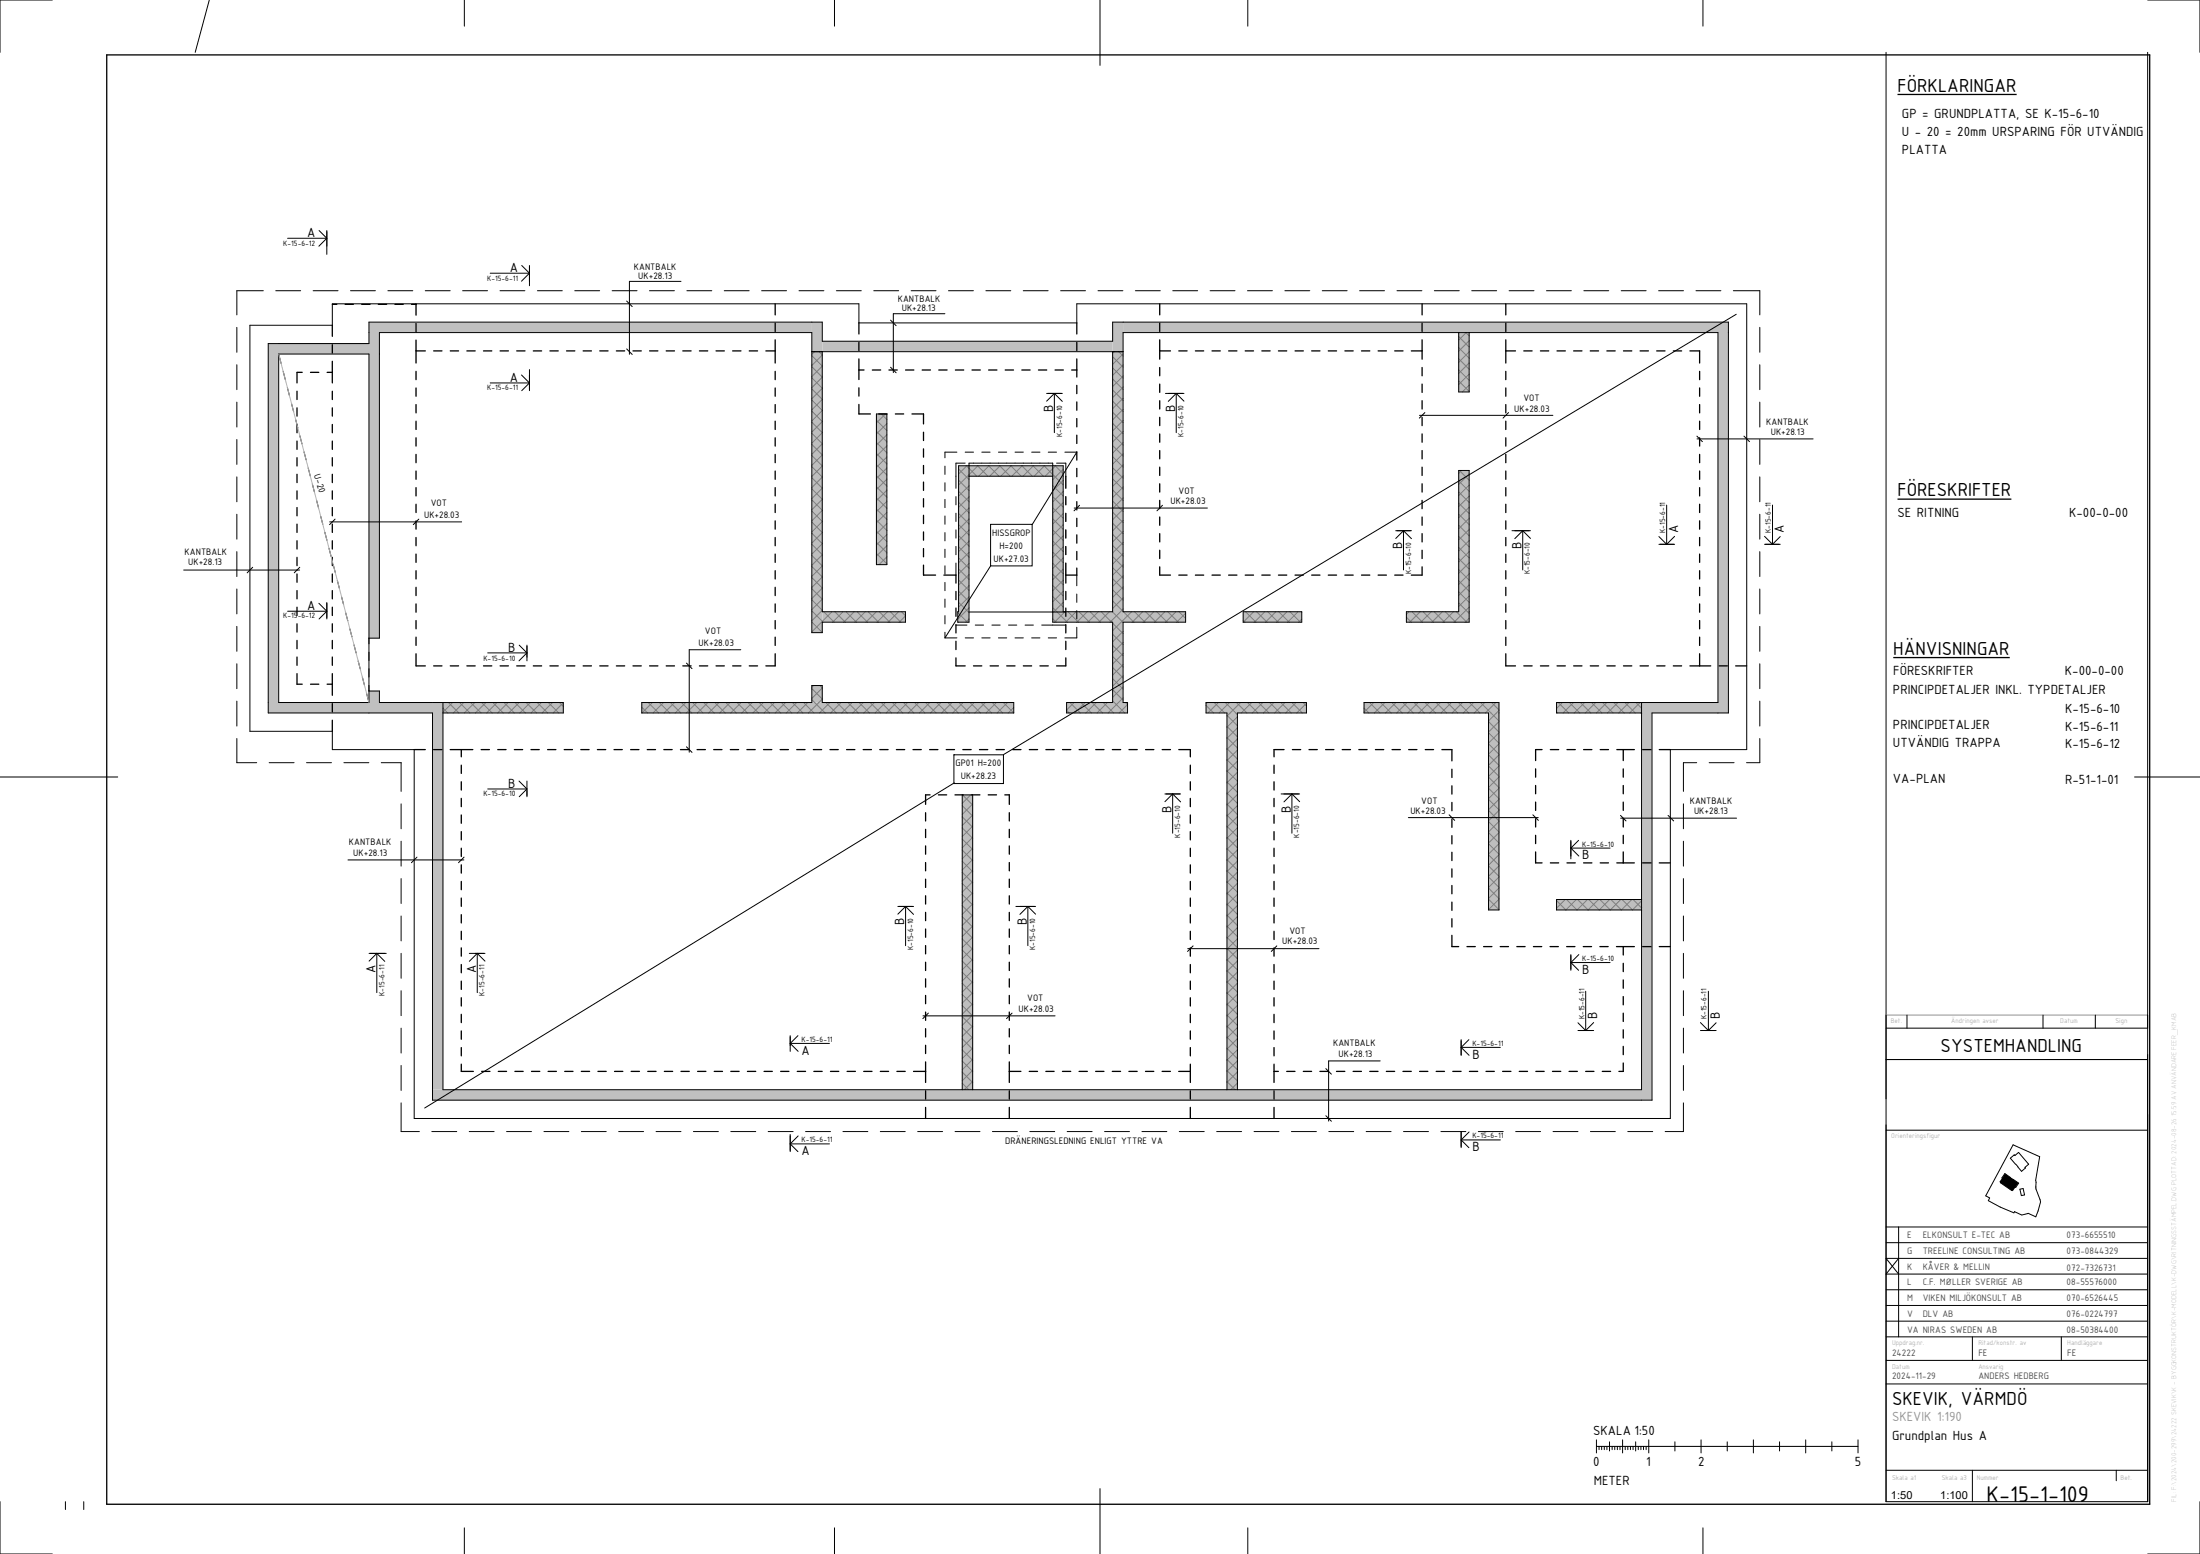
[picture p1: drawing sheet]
<svg xmlns="http://www.w3.org/2000/svg" width="841mm" height="594mm" viewBox="0 0 841 594" stroke-linecap="round" stroke-linejoin="round" font-family="sans-serif">
<g fill="#c0c0c0">
<path d="M627.5 268.5h4v152h-4z"/>
<path d="M165.3 416.5h462.2v4h-462.2z"/>
<path d="M165.3 268.5h4v148h-4z"/>
<path d="M141 268.5h24.3v4h-24.3z"/>
<path d="M102.5 131.3h4v137.2h-4z"/>
<path d="M141 123.1h169.3v4h-169.3z"/>
<path d="M310.3 123.1h4v11.3h-4z"/>
<path d="M314.3 130.4h111v4h-111z"/>
<path d="M425.3 123.1h4v11.3h-4z"/>
<path d="M429.3 123.1h231.4v4h-231.4z"/>
<path d="M656.7 127.1h4v145.4h-4z"/>
<path d="M631.5 268.5h25.2v4h-25.2z"/>
<path d="M106.5 131.3h34.5v4h-34.5z"/>
<path d="M141 264.1v4.4h4v-4.4zM141 135.3v108.6h4v-108.6z"/>
</g>
<g fill="#bebebe">
<path d="M595 343.8h32.5v4h-32.5z"/>
<path d="M569 272.5h4v75.3h-4z"/>
<path d="M469 272.5h4v144h-4z"/>
<path d="M367.8 303.8h4v112.7h-4z"/>
<path d="M425.3 134.4h4v134.1h-4z"/>
<path d="M366.4 178h4v59.8h-4z"/>
<path d="M557.6 179.8h4v54h-4z"/>
<path d="M557.6 127.1h4v22.7h-4z"/>
<path d="M370.4 178h36v4h-36z"/>
<path d="M402.4 182h4v51.8h-4z"/>
<path d="M595 268.5v4h32.5v-4zM521.4 268.5v4h51.6v-4zM461 268.5v4h38.4v-4zM407.7 268.5v4h23.3v-4zM245.3 268.5v4h142.2v-4zM169.3 268.5v4h46v-4z"/>
<path d="M310.3 262v6.5h4v-6.5zM310.3 134.4v107.4h4v-107.4z"/>
<path d="M366.1 233.8v4h.3v-4zM314.3 233.8v4h31.8v-4z"/>
<path d="M537.6 233.8v4h24v-4zM475.2 233.8v4h22.4v-4zM429.3 233.8v4h23.9v-4zM402.4 233.8v4h22.9v-4z"/>
</g>
<path d="M141 127.1h4v8.2h-4z" fill="#c0c0c0"/>
<path d="M335 158.2h4v57.6h-4z" fill="#bebebe"/>
<path d="M102.5 268.5h38.5v4h-38.5z" fill="#c0c0c0"/>
<g fill="none" stroke="#7f7f7f" stroke-width=".38">
<path d="M310.3 135.9l4 4-4 4M311.4 134.4l-1.1 1.1M313.1 134.4l1.2 1.3-4 4M425.3 136.4l4 4M425.9 134.4l-.6 .6M427.6 134.4l1.7 1.7M429.3 139.5l-4 4M429.3 135.3l-4 4M557.6 137.1l4 4M557.6 132.9l4 4M557.6 128.7l4 4M560.3 127.1l1.3 1.3"/>
<path d="M560.5 127.1l-2.9 2.9M561.6 134.5l-4 4M561.6 138.7l-4 4M561.6 130.2l-4 4M310.3 144.4l4 4-4 4M310.3 152.9l4 4-4 4M310.3 157.1l4 4.1-4 4M310.3 148.6l4 4M310.3 140.2l4 4M314.3 144.2l-4 4M314.3 152.7l-4 4M336.9 158.2l2.1 2.2"/>
<path d="M338.5 158.2l-3.5 3.5M425.3 157.6l4 4M425.3 153.3l4 4M425.3 149.1l4 4M425.3 144.8l4 4M425.3 140.6l4 4M429.3 148l-4 4M429.3 152.2l-4 4M429.3 143.7l-4 4M429.3 156.5l-4 4M557.6 145.6l4 4M557.6 141.4l4 4"/>
<path d="M561.6 147.2l-2.6 2.6M561.6 143l-4 4M310.3 165.6l4 4-4 4M310.3 169.9l4 4-4 4M310.3 174.1l4 4-4 4M310.3 178.3l4 4.1-4 4M310.3 161.4l4 4M314.3 165.4l-4 4M335 177.6l4 4M335 164.9l4 4M335 169.1l4 4M335 160.6l4 4"/>
<path d="M335 173.3l4 4M339 178.9l-4 4M339 161.9l-4 4M339 166.2l-4 4M339 174.6l-4 4M339 170.4l-4 4M366.4 179.3l4 4M369.4 178l4 4M369.6 178l-3.2 3.2M373.7 178l4 4M373.8 178l-7.4 7.4M377.9 178l4 4"/>
<path d="M378.1 178l-4 4M382.1 178l4 4M382.3 178l-4 4M386.4 178l4 4M386.6 178l-4 4M390.6 178l4 4M390.8 178l-4 4M394.9 178l4 4M395 178l-4 4M399.1 178l7.3 7.3M399.3 178l-4 4M403.4 178l3 3.1"/>
<path d="M403.5 178l-4 4M406.4 179.4l-4 4M425.3 178.8l4 4M425.3 174.5l4 4M425.3 170.3l4 4M425.3 166.1l4 4M425.3 161.8l4 4M429.3 160.7l-4 4M429.3 165l-4 4M429.3 169.2l-4 4M429.3 173.4l-4 4M429.3 177.7l-4 4"/>
<path d="M557.9 179.8l3.7 3.8M558.7 179.8l-1.1 1.1M310.3 199.6l4 4-4 4M310.3 186.8l4 4.1-4 4M310.3 191.1l4 4-4 4M310.3 195.3l4 4-4 4M310.3 182.6l4 4M314.3 186.6l-4 4M335 194.6l4 4M335 186.1l4 4M335 198.8l4 4M335 190.3l4 4"/>
<path d="M335 181.8l4 4M339 187.4l-4 4M339 191.6l-4 4M339 195.9l-4 4M339 183.1l-4 4M366.4 196.3l4 4M366.4 192l4 4M366.4 187.8l4 4M366.4 183.5l4 4M370.4 185.7l-4 4M370.4 189.9l-4 4M370.4 198.4l-4 4"/>
<path d="M370.4 194.2l-4 4M402.4 198.3l4 4M402.4 194.1l4 4M402.4 185.6l4 4M402.4 189.8l4 4M406.4 183.6l-4 4M406.4 187.9l-4 4M406.4 192.1l-4 4M406.4 196.3l-4 4M425.3 200l4 4M425.3 195.8l4 4M425.3 191.5l4 4"/>
<path d="M425.3 187.3l4 4M425.3 183l4 4M429.3 181.9l-4 4M429.3 186.2l-4 4M429.3 190.4l-4 4M429.3 194.6l-4 4M429.3 198.9l-4 4M557.6 196.5l4 4M557.6 192.3l4 4M557.6 188l4 4M557.6 183.8l4 4M561.6 181.1l-4 4"/>
<path d="M561.6 189.6l-4 4M561.6 193.9l-4 4M561.6 198.1l-4 4M561.6 185.4l-4 4M310.3 208l4 4.1-4 4M310.3 212.3l4 4-4 4M310.3 216.5l4 4M310.3 203.8l4 4M314.3 207.8l-4 4M335 215.8h.1M335 207.3l4 4M335 211.5l4 4"/>
<path d="M335 203l4 4M339 200.1l-4 4M339 208.6l-4 4M339 212.8l-3 3M339 204.3l-4 4M366.4 217.5l4 4M366.4 213.2l4 4M366.4 209l4 4M366.4 204.7l4 4M366.4 200.5l4 4M370.4 202.6l-4 4M370.4 206.9l-4 4"/>
<path d="M370.4 211.1l-4 4M370.4 219.6l-4 4M370.4 215.4l-4 4M402.4 215.3l4 4M402.4 206.8l4 4M402.4 211l4 4M402.4 219.5l4 4M402.4 202.6l4 4M406.4 204.8l-4 4M406.4 209.1l-4 4M406.4 213.3l-4 4M406.4 217.5l-4 4"/>
<path d="M406.4 200.6l-4 4M425.3 217l4 4M425.3 212.7l4 4M425.3 208.5l4 4M425.3 204.2l4 4M429.3 203.1l-4 4M429.3 207.4l-4 4M429.3 211.6l-4 4M429.3 215.9l-4 4M557.6 217.7l4 4M557.6 213.5l4 4M557.6 209.3l4 4"/>
<path d="M557.6 205l4 4M557.6 200.8l4 4M561.6 202.4l-4 4M561.6 210.8l-4 4M561.6 215.1l-4 4M561.6 219.3l-4 4M561.6 206.6l-4 4M310.3 220.8l4 4-4 4M310.3 229.2l4 4.1-4 4M310.3 237.7l4 4M310.3 233.5l4.4 4.3M310.3 225l4 4"/>
<path d="M314.3 220.6l-4 4M314.3 229l-4 4M314.9 233.8l4 4M318 233.8l-7.7 7.7M319.1 233.8l4 4M322.3 233.8l-4 4M323.4 233.8l4 4M326.5 233.8l-4 4M327.6 233.8l4 4M330.8 233.8l-4 4M331.9 233.8l4 4M335 233.8l-4 4"/>
<path d="M336.1 233.8l4 4M339.2 233.8l-4 4M340.4 233.8l4 4M343.5 233.8l-4 4M344.6 233.8l1.5 1.6-2.4 2.4M366.1 234.1l3.7 3.7M366.4 230.2l4 4M366.4 226l4 4M366.4 221.7l4 4M370.4 223.8l-4 4M370.4 228.1l-4 4M370.4 232.3l-4.3 4.3"/>
<path d="M370.4 236.6l-1.2 1.2M402.4 236.5l1.4 1.3M402.4 232.3l5.6 5.5M402.4 223.8l4 4M402.4 228l4 4M406.4 221.8l-4 4M406.4 226l-4 4M406.4 230.3l-4 4M407.1 233.8l-4 4M408.2 233.8l4 4M411.4 233.8l-4 4M412.5 233.8l4 4"/>
<path d="M415.6 233.8l-4 4M416.7 233.8l4 4M419.9 233.8l-4 4M421 233.8l4 4M424.1 233.8l-4 4M425.2 233.8l4.1 4.1M425.3 238.2l4 4M425.3 229.7l4 4M425.3 225.5l4 4M425.3 221.2l4 4M429.3 220.1l-4 4M429.3 224.3l-4 4"/>
<path d="M429.3 228.6l-4 4M429.3 232.8l-5 5M429.5 233.8l4 4M432.6 233.8l-7.3 7.3M433.7 233.8l4 4M436.8 233.8l-4 4M437.9 233.8l4 4M441.1 233.8l-4 4M442.2 233.8l4 4M445.3 233.8l-4 4M446.4 233.8l4 4M449.5 233.8l-4 4"/>
<path d="M450.7 233.8l2.5 2.6M453.2 234.4l-3.4 3.4M475.2 237.2l.7 .6M476.1 233.8l4 4M479.2 233.8l-4 4M480.4 233.8l4 4M483.5 233.8l-4 4M484.6 233.8l4 4M487.7 233.8l-4 4M488.8 233.8l4 4M492 233.8l-4 4M493.1 233.8l4 4"/>
<path d="M496.2 233.8l-4 4M497.3 233.8l.3 .3M497.6 236.7l-1.1 1.1M537.6 235.9l1.9 1.9M538.6 233.8l-1 1M539.8 233.8l4 4M542.9 233.8l-4 4M544 233.8l4 4M547.1 233.8l-4 4M548.2 233.8l4 4M551.4 233.8l-4 4M552.5 233.8l4 4"/>
<path d="M555.6 233.8l-4 4M556.7 233.8l4 4M557.6 230.5l4 4M557.6 226.2l4 4M557.6 222l4 4M561.6 232.1l-5.7 5.7M561.6 236.3l-1.5 1.5M561.6 223.6l-4 4M561.6 227.8l-4 4M314.3 241.8h.1M425.3 250.9l4 4M425.3 259.4l4 4"/>
<path d="M425.3 255.2l4 4M425.3 246.7l4 4M425.3 242.4l4 4M429.3 249.8l-4 4M429.3 258.3l-4 4M429.3 245.6l-4 4M429.3 241.3l-4 4M429.3 254l-4 4M169.3 270.7l1.9 1.8M171.4 268.5l4 4M173 268.5l-3.7 3.7M175.7 268.5l4 4"/>
<path d="M177.3 268.5l-4 4M179.9 268.5l4 4M181.5 268.5l-4 4M184.1 268.5l4 4M185.8 268.5l-4 4M188.4 268.5l4 4M190 268.5l-4 4M192.6 268.5l4 4M194.2 268.5l-4 4M196.9 268.5l4 4M198.5 268.5l-4 4M201.1 268.5l4 4"/>
<path d="M202.7 268.5l-4 4M205.4 268.5l4 4M207 268.5l-4 4M209.6 268.5l4 4M211.2 268.5l-4 4M213.8 268.5l1.5 1.5M215.3 268.6l-3.8 3.9M245.3 270.3l2.2 2.2M247.8 268.5l4 4M249.4 268.5l-4 4M252 268.5l4 4M253.6 268.5l-4 4"/>
<path d="M256.3 268.5l4 4M257.9 268.5l-4 4M260.5 268.5l4 4M262.1 268.5l-4 4M264.8 268.5l4 4M266.4 268.5l-4 4M269 268.5l4 4M270.6 268.5l-4 4M273.2 268.5l4 4M274.8 268.5l-4 4M277.5 268.5l4 4M279.1 268.5l-4 4"/>
<path d="M281.7 268.5l4 4M283.3 268.5l-4 4M286 268.5l4 4M287.6 268.5l-4 4M290.2 268.5l4 4M291.8 268.5l-4 4M294.5 268.5l4 4M296.1 268.5l-4 4M298.7 268.5l4 4M300.3 268.5l-4 4M302.9 268.5l4 4M304.5 268.5l-4 4"/>
<path d="M307.2 268.5l4 4M308.8 268.5l-4 4M310.3 263.2l4 4-5.3 5.3M310.3 267.4l5.1 5.1M311 262l-.7 .7M313.4 262l.9 .9M314.3 263l-4 4M315.7 268.5l4 4M317.3 268.5l-4 4M319.9 268.5l4 4M321.5 268.5l-4 4M324.1 268.5l4 4"/>
<path d="M325.8 268.5l-4 4M328.4 268.5l4 4M330 268.5l-4 4M332.6 268.5l4 4M334.2 268.5l-4 4M336.9 268.5l4 4M338.5 268.5l-4 4M341.1 268.5l4 4M342.7 268.5l-4 4M345.4 268.5l4 4M347 268.5l-4 4M349.6 268.5l4 4"/>
<path d="M351.2 268.5l-4 4M353.8 268.5l4 4M355.5 268.5l-4 4M358.1 268.5l4 4M359.7 268.5l-4 4M362.3 268.5l4 4M363.9 268.5l-4 4M366.6 268.5l4 4M368.2 268.5l-4 4M370.8 268.5l4 4M372.4 268.5l-4 4M375.1 268.5l4 4"/>
<path d="M376.7 268.5l-4 4M379.3 268.5l4 4M380.9 268.5l-4 4M383.5 268.5l4 4M385.2 268.5l-4 4M387.5 270.4l-2.1 2.1M407.7 271.5l1.1 1M409 268.5l4 4M410.6 268.5l-2.9 2.9M413.2 268.5l4 4M414.8 268.5l-4 4M417.5 268.5l4 4"/>
<path d="M419.1 268.5l-4 4M421.7 268.5l4 4M423.3 268.5l-4 4M425.3 267.9l4.7 4.6M425.3 263.6l4 4M429.3 262.5l-4 4M429.3 266.8l-5.7 5.7M430.2 268.5l.8 .8-3.2 3.2M461 269.6l2.9 2.9M461.5 268.5l-.5 .5M464.2 268.5l4 4M465.8 268.5l-4 4"/>
<path d="M468.4 268.5l4.6 4.7M469 277.6l4 4M469 273.4l4 4M470 268.5l-4 4M472.6 268.5l4 4M473 274l-4 4M473 278.2l-4 4M474.2 268.5l-5.2 5.2M476.9 268.5l4 4M478.5 268.5l-4 4M481.1 268.5l4 4M482.7 268.5l-4 4"/>
<path d="M485.4 268.5l4 4M487 268.5l-4 4M489.6 268.5l4 4M491.2 268.5l-4 4M493.8 268.5l4 4M495.5 268.5l-4 4M498.1 268.5l1.3 1.4M499.4 268.8l-3.7 3.7M521.4 270.6l1.9 1.9M523.5 268.5l4 4M525.2 268.5l-3.8 3.8M527.8 268.5l4 4"/>
<path d="M529.4 268.5l-4 4M532 268.5l4 4M533.6 268.5l-4 4M536.3 268.5l4 4M537.9 268.5l-4 4M540.5 268.5l4 4M542.1 268.5l-4 4M544.8 268.5l4 4M546.4 268.5l-4 4M549 268.5l4 4M550.6 268.5l-4 4M553.2 268.5l4 4"/>
<path d="M554.9 268.5l-4 4M557.5 268.5l4 4M559.1 268.5l-4 4M561.7 268.5l4 4M563.3 268.5l-4 4M566 268.5l7 7.1M567.6 268.5l-4 4M569 275.8l4 4M570.2 268.5l2.8 2.8M571.8 268.5l-4 4M573 271.6l-4 4M573 275.8l-4 4"/>
<path d="M595 272.1l.4 .4M595.7 268.5l4 4M597.3 268.5l-2.3 2.3M599.9 268.5l4 4M601.5 268.5l-4 4M604.2 268.5l4 4M605.8 268.5l-4 4M608.4 268.5l4 4M610 268.5l-4 4M612.6 268.5l4 4M614.2 268.5l-4 4M616.9 268.5l4 4"/>
<path d="M618.5 268.5l-4 4M621.1 268.5l4 4M622.7 268.5l-4 4M625.4 268.5l2.1 2.2M627 268.5l-4 4M627.5 272.2l-.3 .3M469 298.8l4 4M469 294.6l4 4M469 290.4l4 4M469 286.1l4 4M469 281.9l4 4M473 282.5l-4 4"/>
<path d="M473 286.7l-4 4M473 291l-4 4M473 295.2l-4 4M473 299.4l-4 4M569 292.8l4 4M569 284.3l4 4M569 280.1l4 4M569 297l4 4M569 288.5l4 4M573 297l-4 4M573 280l-4 4M573 284.3l-4 4"/>
<path d="M573 288.5l-4 4M573 292.8l-4 4M367.8 312.2l4 4M367.8 316.4l4 4M367.8 308l4 4M367.9 303.8l3.9 3.9M371.1 303.8l-3.3 3.3M371.8 307.3l-4 4M371.8 311.5l-4 4M371.8 315.8l-4 4M469 315.8l4 4M469 311.6l4 4"/>
<path d="M469 307.3l4 4M469 303.1l4 4M473 303.7l-4 4M473 307.9l-4 4M473 312.2l-4 4M473 316.4l-4 4M569 305.5l4 4M569 318.2l4 4M569 314l4 4M569 309.8l4 4M569 301.3l4 4M573 301.3l-4 4"/>
<path d="M573 305.5l-4 4M573 309.7l-4 4M573 318.2l-4 4M573 314l-4 4M367.8 337.7l4 4M367.8 333.4l4 4M367.8 329.2l4 4M367.8 324.9l4 4M367.8 320.7l4 4M371.8 320l-4 4M371.8 324.3l-4 4M371.8 328.5l-4 4"/>
<path d="M371.8 332.8l-4 4M371.8 337l-4 4M469 337l4 4M469 332.8l4 4M469 328.5l4 4M469 324.3l4 4M469 320.1l4 4M473 320.6l-4 4M473 324.9l-4 4M473 333.4l-4 4M473 337.6l-4 4M473 329.1l-4 4"/>
<path d="M569 339.5l4 4M569 335.2l4 4M569 331l4 4M569 326.7l4 4M569 322.5l4 4M573 322.5l-4 4M573 326.7l-4 4M573 331l-4 4M573 335.2l-4 4M573 339.4l-4 4M367.8 358.9l4 4M367.8 354.6l4 4"/>
<path d="M367.8 350.4l4 4M367.8 346.1l4 4M367.8 341.9l4 4M371.8 358.2l-4 4M371.8 341.2l-4 4M371.8 345.5l-4 4M371.8 349.7l-4 4M371.8 354l-4 4M469 358.2l4 4M469 354l4 4M469 349.8l4 4M469 345.5l4 4"/>
<path d="M469 341.3l4 4M473 341.9l-4 4M473 346.1l-4 4M473 354.6l-4 4M473 358.8l-4 4M473 350.3l-4 4M569 343.7l4 4M573 343.7l-4 4M595 344.2l3.6 3.6M598.3 343.8l-3.3 3.3M598.8 343.8l4 4 4-4M602.6 343.8l-4 4"/>
<path d="M603.1 343.8l4 4 4-4M607.3 343.8l4 4 4-4M611.6 343.8l4 4 4-4M615.8 343.8l4 4M620.1 343.8l3.9 4 3.5-3.5M623.8 343.8l-4 4M624.3 343.8l3.2 3.2M367.8 375.8l4 4M367.8 371.6l4 4M367.8 367.4l4 4M367.8 363.1l4 4M371.8 362.5l-4 4"/>
<path d="M371.8 370.9l-4 4M371.8 375.2l-4 4M371.8 379.4l-4 4M371.8 366.7l-4 4M469 379.5l4 4M469 375.2l4 4M469 371l4 4M469 366.7l4 4M469 362.5l4 4M473 367.3l-4 4M473 375.8l-4 4M473 363.1l-4 4"/>
<path d="M473 371.6l-4 4M367.8 397.1l4 4M367.8 392.8l4 4M367.8 388.6l4 4M367.8 384.3l4 4M367.8 380.1l4 4M371.8 383.7l-4 4M371.8 392.1l-4 4M371.8 396.4l-4 4M371.8 387.9l-4 4M469 396.4l4 4M469 392.2l4 4"/>
<path d="M469 387.9l4 4M469 383.7l4 4M473 397l-4 4M473 380l-4 4M473 388.5l-4 4M473 392.8l-4 4M473 384.3l-4 4M367.8 414l2.5 2.5M367.8 409.8l4 4M367.8 405.5l4 4M367.8 401.3l4 4M371.8 404.9l-4 4"/>
<path d="M371.8 409.1l-4 4M371.8 413.4l-3.1 3.1M371.8 400.6l-4 4M469 413.4l3.1 3.1M469 409.2l4 4M469 404.9l4 4M469 400.7l4 4M473 401.3l-4 4M473 409.7l-4 4M473 414l-2.5 2.5M473 405.5l-4 4"/>
</g>
<g fill="none" stroke="#000" stroke-width=".38">
<path d="M20 0h-20v20M80 0l-5.4 20M177.5 0v10M319 0v10M420.5 0v25M477 0v10M651 0v10M721 20v554h100v-554M821 0h20v20M109.9 91.1h15M122 88.1l2.9 3M124.9 88.1v9.1"/>
<path d="M124.9 91.1l-3 3M100.7 111.1h-10.2v9.3M105.4 111.1h9.5M119.7 111.1h9.5M134 111.1h9.5M148.3 111.1h9.5M162.6 111.1h9.5M176.8 111.1h9.6M187.4 104.4h15M191.1 111.1h9.6M199.4 101.5l3 2.9M202.4 101.5v7.7"/>
<path d="M202.4 104.4l-3 3.1M205.4 111.1h9.5M219.7 111.1h9.5M234 111.1h9.5M239.6 115.1l2.1 2.1M248.3 111.1h9.5M260.3 107.5h-19.7v27.9M262.6 111.1h9.5M276.9 111.1h9.5M291.1 111.1h9.6M305.4 111.1h9.6M319.7 111.1h9.5"/>
<path d="M334 111.1h9.5M348.3 111.1h9.5M361.2 119.9h-19.7v22.5M362.6 111.1h9.5M376.9 111.1h9.5M391.2 111.1h9.5M405.4 111.1h9.6M419.7 111.1h9.6M434 111.1h9.5M448.3 111.1h9.5M462.6 111.1h9.5M476.9 111.1h9.5"/>
<path d="M491.2 111.1h9.5M505.4 111.1h9.6M519.7 111.1h9.6M534 111.1h9.5M548.3 111.1h9.5M562.6 111.1h9.5M576.9 111.1h9.5M591.2 111.1h9.5M605.5 111.1h9.5M619.7 111.1h9.6M634 111.1h9.6M648.3 111.1h9.5"/>
<path d="M662.6 111.1h10.1v9.3M90.5 125.1v9.6M90.5 139.4v9.5M95.5 124.3h31.5v-8.2h201.3v7.3h83.3v-7.3h256.1v170.4h-29.2v141h-480.2v-141h-31.3v-7h-31.5zM102.5 131.3h38.5v-8.2h173.3v7.3h111v-7.3h235.4v149.4h-29.2v148h-466.2v-148h-62.8zM106.5 135.3h34.5v133.2M106.5 135.3v133.2h34.5M106.5 135.3l1 3.6M239.6 133.4l2.1 2.1M310.3 134.4h119M314.3 134.4v99.4h31.8v4h-31.8v4h-4v-114.7h-165.3v116.8h-4M340.4 122.4l2.2 2.1"/>
<path d="M425.3 134.4v99.4h-18.9v-55.8h-40v55.8h-.3v4h4.3v-60.8h32v60.8h22.9v30.7h-17.6v4h23.3v-4h-1.7v-30.7h23.9v-4h-23.9v-106.7h227.4v141.4h-61.7v4h32.5M557.6 127.1v22.7h4v-22.7M663.7 120.1l-280.1 168.3M672.7 125.1v9.6M672.7 139.4v9.5M90.5 153.7v9.5M108.3 142l.8 3.1M109.9 148.1l.8 3.1M111.4 154.3l.8 3.1M187.4 146.4h15M199.4 143.3l3 3.1M202.4 141.3v8"/>
<path d="M202.4 146.4l-3 2.9M335 158.2h4v57.6h-4zM340.4 140.4l2.2 2.1M400.1 150.4h6M403.1 150.4v15M403.1 150.4l3 3M403.1 150.4l-3 2.9M445.5 150.4h7.1M449.6 150.4v15M449.6 150.4l-3 3M449.6 150.4l3 2.9M542.6 158.8h51"/>
<path d="M544.7 157.7l-2.1 2.1M576.7 157.7l-2.1 2.1M672.7 153.7v9.5M90.5 168v9.5M113 160.4l.8 3.1M114.6 166.6l.8 3.1M116.2 172.7l.8 3.1M117.8 178.9l.8 3M361.2 178.2v3.1M365.8 172.8h-4.6v2.2M369 172.8h3.1M369 177h-3.6v9.6"/>
<path d="M375.3 172.8h3.2M381.7 172.8h3.1M388 172.8h3.2M394.4 172.8h3.1M400.7 172.8h3.2M403.9 177h3.5v9.6M407.1 172.8h4.5l-17 27.7M557.6 179.8h4v58h-24v-4h20zM648.7 166.7l2.1 2.1M648.7 167.8h44.4M666.7 166.7l2.1 2.1M672.7 168v9.5"/>
<path d="M90.5 182.3v9.5M90.5 196.6v9.5M119.4 185l.8 3.1M121 191.2l.8 3M122.6 197.3l.8 3.1M126 199.5h50.5M128.1 198.4l-2.1 2.1M160.1 198.4l-2.1 2.1M361.2 184.5v3.2M361.2 190.9v3.1M361.2 197.2v3.2M365.4 189.8v3.2"/>
<path d="M365.4 196.2v3.1M370.4 182h32M407.4 189.8v3.2M407.4 196.2v3.1M410.6 194.2h50.9M412.7 193.1l-2.1 2.2M444.4 193.1l-2.1 2.2M637.1 193.1v14.9M672.7 182.3v9.5M672.7 196.6v9.5M677.6 193.1v14.9M70.2 217.9h44.3"/>
<path d="M90.5 210.8v9.6M96.6 216.8l-2.1 2.1M114.6 216.8l-2.1 2.1M124.2 203.5l.8 3M125.8 209.6l.8 3.1M127.4 215.8l.8 3M361.2 203.6v3.1M361.2 209.9v3.2M361.2 216.3v3.1M365.4 202.5v3.2M365.4 208.9v3.1M365.4 215.2v4.6"/>
<path d="M378.7 200.4h15.9v15.9h-15.9zM378.7 216.3l-17.5 27.5M407.4 202.5v3.2M407.4 208.9v3.1M407.4 215.2v4.6M411.6 219.8v4.1M533.6 202.9h6M536.5 202.9v15M536.5 202.9l3.1 3M536.5 202.9l-2.9 2.9M578 202.9h7.1M582.1 202.9v15"/>
<path d="M582.1 202.9l-3 3M582.1 202.9l3 2.9M634.2 208h6M634.2 205.1l2.9 2.9M640.2 205l-3.1 3M672.7 210.8v9.6M674.5 208h6M674.5 205l3.1 3M680.5 205.1l-2.9 2.9M90.5 225.1v9.6M90.5 239.4v9.5M109.9 233.6h15"/>
<path d="M121.9 230.6l3 3M124.9 233.6l-2.9 3M124.9 230.3v6.3M129 221.9l.8 3.1M130.6 228l.7 3.1M132.1 234.2l.8 3.1M361.2 222.6v3.2M361.2 229v3.1M361.2 235.3v3.2M365.4 238.9h4.2M370.4 233.9h37M372.8 238.9h3.2"/>
<path d="M379.2 238.9h3.1M385.5 238.9h3.2M391.9 238.9h3.1M398.2 238.9h9.2M411.6 239.8v4h-4.5M411.6 227.1v3.1M411.6 233.4v3.2M475.2 233.8h22.4v4h-22.4zM672.7 225.1v9.6M672.7 239.4v9.5M90.5 253.7v9.5M133.7 240.3l.8 3.1"/>
<path d="M135.3 246.5l.8 3.1M136.9 252.6l.8 3.1M138.5 258.8l.8 3.1M186.4 249.6h15M198.5 246.6l2.9 3M201.4 246.6v6M201.4 249.6l-3 3M262.4 253.5l2.1 2.1M283.2 248.4h-19.7v39.1M361.2 241.7v2.1M361.2 243.8h4.6M369 243.8h3.1"/>
<path d="M375.3 243.8h3.2M381.7 243.8h3.1M388 243.8h3.2M394.4 243.8h3.1M400.7 243.8h3.2M672.7 253.7v9.5M90.5 268v9.5M140.1 264.9l.9 3.6M141 264.1h4v4.4h70.3v4h-46M169.3 268.5v148h458.2v-148M245.3 268.5h65v-6.5h4v6.5h73.2v4h-142.2zM521.4 268.5h51.6v79.3h-4v-75.3h-47.6z"/>
<path d="M672.7 268v9.5M0 297h45M90.5 282.3v9.2h7.6M102.9 291.5h9.5M117.2 291.5h9.5M131.5 291.5h9.5M145.7 291.5h7.6v11M198.4 298.5l3 3.1M201.4 298.5v6M262.4 285.5l2.1 2.1M364.7 288.5h18.9v11h-18.9zM364.8 299.2l-202.5 124.3"/>
<path d="M648.6 291.5h-5.1v11M653.4 291.5h9.5M672.7 282.3v9.2h-5.1M816 297h25M153.3 307.3v9.5M186.4 301.6h15M201.4 301.6l-2.9 2.9M445.3 303.5h6M448.3 303.5v15M448.3 303.5l3 3M448.3 303.5l-3 2.9M489.7 303.5h7.1"/>
<path d="M493.9 303.5v15M493.9 303.5l-3.1 3M493.9 303.5l2.9 2.9M538.4 312.5h49.6M554 311.4l2.1 2.2M586 311.4l2.1 2.2M619.5 311.7l2.1 2.1M619.5 312.7h44.3M637.7 311.7l2.1 2.1M643.5 307.3v9.5M133 328.7h44.3M153.3 321.5v9.6"/>
<path d="M153.3 335.8v9.5M159.4 327.6l-2.1 2.1M177.4 327.6l-2.1 2.1M600.5 321.2v7.1M600.5 324.2h15M600.5 324.2l3 3M603.4 321.2l-2.9 3M643.5 321.5v9.6M643.5 335.8v9.5M153.3 350.1v9.5M343.2 346.5h6M346.2 346.5v15"/>
<path d="M346.2 346.5l3 3M346.2 346.5l-3 2.9M388.3 346.5h7.6M392.9 346.5l-3 3M392.9 346.5v15M392.9 346.5l3 2.9M627.5 343.8h-32.5v4h32.5M643.5 350.1v9.5M141.1 364.4h6.6M144 364.4v15M144 364.4l3.1 3.1M144 364.4l-2.9 3"/>
<path d="M153.3 364.4v9.5M153.3 378.7v9.5M179.4 364.4h6M182.4 364.4v15M182.4 364.4l-3 3.1M182.4 364.4l3 3M454 362.6h50.2M456.1 361.5l-2.1 2.2M488.1 361.5l-2.1 2.2M600.5 364.9v6M600.5 367.9h15M600.5 367.9l2.9 3"/>
<path d="M603.5 364.9l-3 3M606.2 378.9v15M643.5 364.4v9.5M643.5 378.7v9.5M653.1 378.9v15M153.3 393v9.5M302.1 395.9v6M302.1 398.8h15M302.1 398.8l3 3.1M305 395.9l-2.9 2.9M352.8 388.3h50.5M354.9 387.2l-2.1 2.2"/>
<path d="M386.9 387.2l-2.1 2.2M558.6 397.4v6M561.5 397.4l-2.9 2.9M603.2 393.9h6M603.2 390.9l3 3M609.2 390.8l-3 3.1M643.5 393v9.5M650 393.9h6M650 390.8l3.1 3.1M656 390.9l-2.9 3M721 393h100M729 388v5"/>
<path d="M781 388v5M801 388v5M153.3 407.3v9.5M367.8 416.5v-112.7h4v112.7M469 416.5v-144h-8v-4h38.4v4h-26.4v144M506.8 408.5l2.1 2.1M527.6 405.5h-19.7v23M558.6 400.3h15M558.6 400.3l3 3.1M643.5 407.3v9.5M721 405h100M153.3 421.5v11h7"/>
<path d="M165.1 432.5h9.5M179.4 432.5h9.5M193.6 432.5h9.6M207.9 432.5h9.6M222.2 432.5h9.5M236.5 432.5h9.5M250.8 432.5h9.5M265.1 432.5h9.5M279.4 432.5h9.5M293.7 432.5h9.5M302.1 433.6v6.6M302.1 437.2h15"/>
<path d="M302.1 437.2l2.9 3M305.1 434.2l-3 3M307.9 432.5h9.6M322.2 432.5h9.6M336.5 432.5h9.5M350.8 432.5h9.5M365.1 432.5h9.5M379.4 432.5h9.5M393.7 432.5h9.5M408 432.5h9.5M422.2 432.5h9.6M436.5 432.5h9.6"/>
<path d="M450.8 432.5h9.5M465.1 432.5h9.5M479.4 432.5h9.5M493.7 432.5h9.5M506.8 426.5l2.1 2.1M508 432.5h9.5M522.2 432.5h9.6M536.5 432.5h9.6M550.8 432.5h9.5M558.6 432.5v6.2M558.6 435.7h15M558.6 435.7l2.9 3"/>
<path d="M561.6 432.7l-3 3M565.1 432.5h9.5M579.4 432.5h9.5M593.7 432.5h9.5M608 432.5h9.5M622.3 432.5h9.5M643.5 421.5v11h-7M721 432h100M768.5 450.1l1 .7M768.5 450.1l-2.1-1.5-1.1 1.6 .5 .4-1.1 1.5 4.3 2.9 1.1-1.5 .5 .4 1.1-1.7-2.1-1.4M770.5 445l-2-2.3 3.1-2.2 3.9 4.5-2.7 2.7-1.5-1.7M770.5 445l.9 .9"/>
<path d="M772.2 454.6l1.2-.3 .5 2.4-1.2 .3zM721 475h100M721 469h100M725.8 469v42M772.8 464.4l-2.7-1.3-.2 .5-5.3-2.2-4.5-2.5 .5-1-1.5-.8 10.4-19.5 10.2 4.5-1.5 9 .1 3.4 1.7 4.9-.9 3.4-.9 2.3-2.9-1.3-2.4 .6M721 493h100M721 499h100M725.8 481l-4.8 6h100M821 481h-100l4.8 6M721 511h100M721 505h100M721 520h100"/>
<path d="M754 511v9M788 511v9M721 529h100M610.3 550.4v5M610.3 552.9h100M611.3 552.9v1.2M612.3 552.9v1.2M613.3 552.9v1.2M614.3 552.9v1.2M615.3 551.1v3.5M616.3 552.9v1.2M617.3 552.9v1.2"/>
<path d="M618.3 552.9v1.2M619.3 552.9v1.2M620.3 550.4v5M621.3 552.9v1.2M622.3 552.9v1.2M623.3 552.9v1.2M624.3 552.9v1.2M625.3 551.1v3.5M626.3 552.9v1.2M627.3 552.9v1.2M628.3 552.9v1.2M629.3 552.9v1.2"/>
<path d="M630.3 550.4v5M640.3 551.1v3.5M650.3 550.4v5M660.3 551.1v3.5M670.3 550.4v5M680.3 551.1v3.5M690.3 550.4v5M700.3 551.1v3.5M710.3 550.4v5M0 574v20h20M25 574v3M32 574v3"/>
<path d="M420.5 569v25M721 562h100M754 562v12M809 562v4M841 574v20h-20M177.5 584v10M319 584v10M477 584v10M651 584v10"/>
</g>
<g fill="none" stroke="#000" stroke-width=".5">
<path d="M40.8 21h781v554h-781zM725.4 36.1h45.5M127 116.3h1.7M131.9 116.3h3.2M138.3 116.3h3.1M144.6 116.3h3.2M151 116.3h3.1M157.3 116.3h1.7M159 116.1v4.4M296.3 116.1v4.3M443.3 116.1v4.3M543.6 116.1v4.3"/>
<path d="M575.6 116.1v4.3M127 124.3v4.3M127 131.7v3.2M127 138.1v8.3M159 123.6v3.2M159 130v8.8M159 134.1h3.6M165.8 134.1h3.1M172.1 134.1h3.2M178.5 134.1h3.1M184.8 134.1h3.2M191.2 134.1h3.1"/>
<path d="M197.5 134.1h3.2M203.9 134.1h3.1M210.2 134.1h3.2M216.6 134.1h3.1M222.9 134.1h3.2M229.3 134.1h3.1M235.6 134.1h3.2M242 134.1h3.1M248.3 134.1h3.2M254.7 134.1h3.1M261 134.1h3.2M267.4 134.1h3.1"/>
<path d="M273.7 134.1h3.2M280.1 134.1h3.1M286.4 134.1h3.2M292.8 134.1h3.5M296.3 123.5v3.2M296.3 129.9v8.9M328.3 123.4v4.3M328.3 130.8v3.2M328.3 137.2v7.9M411.6 123.4v4.3M411.6 130.8v3.2M411.6 137.2v6.9"/>
<path d="M443.3 123.5v3.2M443.3 129.9v7.4M443.3 134.1h4.1M450.6 134.1h3.2M457 134.1h3.1M463.3 134.1h3.2M469.7 134.1h3.1M476 134.1h3.2M482.4 134.1h3.1M488.7 134.1h3.2M495.1 134.1h3.1M501.4 134.1h3.2"/>
<path d="M507.8 134.1h3.1M514.1 134.1h3.2M520.5 134.1h3.1M526.8 134.1h3.2M533.2 134.1h3.1M539.5 134.1h4.1M543.6 123.5v3.2M543.6 129.9v7.4M575.6 123.5v3.2M575.6 129.9v8.9M575.6 134.1h3.7M582.5 134.1h3.2"/>
<path d="M588.9 134.1h3.1M595.2 134.1h3.2M601.6 134.1h3.1M607.9 134.1h3.2M614.3 134.1h3.1M620.6 134.1h3.2M627 134.1h3.1M633.3 134.1h3.2M639.7 134.1h3.1M646 134.1h3.7v4.7M113.5 149.5v3.2M113.5 155.9v3.2"/>
<path d="M115.5 142.3h-2v4.1M118.7 142.3h3.2M125 142.3h2M127 149.5v3.2M127 155.9v3.2M159 141.9v3.2M159 148.3v3.2M159 154.6v3.2M296.3 141.9v3.2M296.3 148.3v3.2M296.3 154.6v3.2M328.3 148.2v3.2"/>
<path d="M328.3 154.6v3.6h4.4M328.3 141.4h2M333.5 141.4h3.1M335.9 158.2h3.2M339.8 141.4h3.2M342.3 158.2h3.1M346.2 141.4h3.1M348.6 158.2h4.4v3.8M352.5 141.4h3.2M358.9 141.4h3.1M365.2 141.4h3.2M371.6 141.4h3.1"/>
<path d="M377.9 141.4h3.2M384.3 141.4h3.1M390.6 141.4h3.2M397 141.4h3.1M403.3 141.4h3.2M409.7 141.4h1.9M411.6 147.3v3.2M411.6 153.6v3.2M411.6 160v3.2M443.3 140.5v3.1M443.3 146.8v3.2M443.3 153.2v3.1"/>
<path d="M443.3 159.5v3.2M543.6 140.5v3.1M543.6 146.8v3.2M543.6 153.2v3.1M543.6 159.5v3.2M575.6 141.9v3.2M575.6 148.3v3.2M575.6 154.6v3.2M649.7 141.9v3.2M649.7 148.3v3.2M649.7 154.6v3.2M113.5 162.2v3.2"/>
<path d="M113.5 168.6v3.2M113.5 174.9v3.2M127 162.2v3.2M127 168.6v3.2M127 174.9v3.2M159 161v3.2M159 167.3v3.2M159 173.7v3.2M296.3 161v3.2M296.3 167.3v3.2M296.3 173.7v3.2M353 165.2v3.2"/>
<path d="M353 171.6v3.1M353 177.9v3.2M411.6 166.3v3.2M411.6 172.7v3.2M411.6 179v3.2M443.3 165.9v3.1M443.3 172.2v3.2M443.3 178.6v3.1M543.6 165.9v3.1M543.6 172.2v3.2M543.6 178.6v3.1M575.6 161v3.2"/>
<path d="M575.6 167.3v3.2M575.6 173.7v3.2M649.7 161v3.2M649.7 167.3v3.2M649.7 173.7v3.2M113.5 181.3v3.2M113.5 187.6v3.2M113.5 194v3.2M127 181.3v3.2M127 187.6v3.2M127 194v3.2M159 180v3.2"/>
<path d="M159 186.4v3.2M159 192.7v3.2M159 199.1v3.2M296.3 180v3.2M296.3 186.4v3.2M296.3 192.7v3.2M296.3 199.1v3.2M353 184.3v3.1M353 190.6v3.2M353 197v3.1M411.6 185.4v3.2M411.6 191.7v3.2"/>
<path d="M411.6 198.1v3.2M443.3 184.9v3.2M443.3 191.3v3.1M443.3 197.6v3.2M543.6 184.9v3.2M543.6 191.3v3.1M543.6 197.6v3.2M575.6 180v3.2M575.6 186.4v3.2M575.6 192.7v3.2M575.6 199.1v3.2M649.7 180v3.2"/>
<path d="M649.7 186.4v3.2M649.7 192.7v3.2M649.7 199.1v3.2M725.4 190.8h43.5M113.5 200.3v3.2M113.5 206.7v3.2M113.5 213v3.2M113.5 219.4v3.2M127 200.3v3.2M127 206.7v3.2M127 213v3.2M127 219.4v3.2"/>
<path d="M159 205.4v3.2M159 211.8v3.2M159 218.1v3.2M296.3 205.4v3.2M296.3 211.8v3.2M296.3 218.1v3.2M353 216v3.8h4.6M353 203.3v3.2M353 209.7v3.1M360.8 219.8h4.6v3.1M411.6 204.4v3.2M411.6 210.8v3.2"/>
<path d="M411.6 217.1v2.7h-4.2v3.1M443.3 204v3.1M443.3 210.3v3.2M443.3 216.7v3.1h4.1M450.6 219.8h3.2M457 219.8h3.1M463.3 219.8h3.2M469.7 219.8h3.1M476 219.8h3.2M482.4 219.8h3.1M488.7 219.8h3.2M495.1 219.8h3.1"/>
<path d="M501.4 219.8h3.2M507.8 219.8h3.1M514.1 219.8h3.2M520.5 219.8h3.1M526.8 219.8h3.2M533.2 219.8h3.1M543.6 204v3.1M543.6 210.3v3.2M543.6 216.7v3.1h-4.1M575.6 205.4v3.2M575.6 211.8v3.2M575.6 218.1v3.2"/>
<path d="M649.7 205.4v3.2M649.7 211.8v3.2M649.7 218.1v3.2M113.5 225.7v3.2M113.5 232.1v3.2M113.5 238.4v3.2M127 225.7v3.2M127 232.1v3.2M127 238.4v3.2M159 224.5v3.2M159 230.8v3.2M159 237.2v3.2"/>
<path d="M296.3 224.5v3.2M296.3 230.8v3.2M296.3 237.2v3.2M365.4 226.1v3.1M365.4 232.4v3.2M365.4 238.8v3.1M407.4 226.1v3.1M407.4 232.4v3.2M407.4 238.8v3.1M575.6 224.5v3.2M575.6 230.8v3.2M575.6 237.2v3.2"/>
<path d="M649.7 224.5v3.2M649.7 230.8v3.2M649.7 237.2v3.2M113.5 257.5v4h2M113.5 244.8v3.2M113.5 251.1v3.2M127 244.8v3.2M127 251.1v3.2M127 257.5v8.3M159 243.5v3.2M159 249.9v4.6h3.6M165.8 254.5h3.1"/>
<path d="M172.1 254.5h3.2M178.5 254.5h3.1M184.8 254.5h3.2M191.2 254.5h3.1M197.5 254.5h3.2M203.9 254.5h3.1M210.2 254.5h3.2M216.6 254.5h3.1M222.9 254.5h3.2M229.3 254.5h3.1M235.6 254.5h3.2M242 254.5h3.1"/>
<path d="M248.3 254.5h3.2M254.7 254.5h3.1M261 254.5h3.2M267.4 254.5h3.1M273.7 254.5h3.2M280.1 254.5h3.1M286.4 254.5h3.2M296.3 243.5v3.2M296.3 249.9v4.6h-3.5M365.4 251.5v3h3.6M365.4 245.1v3.2M372.1 254.5h3.2"/>
<path d="M378.5 254.5h3.2M384.8 254.5h3.2M391.2 254.5h3.2M397.5 254.5h3.2M407.4 251.5v3h-3.5M407.4 245.1v3.2M575.6 249.9v4.6h3.7M575.6 243.5v3.2M582.5 254.5h3.2M588.9 254.5h3.1M595.2 254.5h3.2M601.6 254.5h3.1"/>
<path d="M607.9 254.5h3.2M614.3 254.5h3.1M620.6 254.5h3.2M627 254.5h3.1M633.3 254.5h3.2M639.7 254.5h3.1M646 254.5h8M649.7 243.5v3.2M649.7 249.9v4.6M657.1 254.5h3.2M663.5 254.5h4.2M723.7 251.3h44.6"/>
<path d="M118.7 261.5h3.2M125 261.5h2M127 268.9v3.2M127 275.3v4.2M158.3 286.5h4.3M165.7 286.5h3.2M172.1 286.5h8.6M176.3 286.5v2.8M176.3 292.5v3.1M176.3 298.8v3.2M183.9 286.5h3.2M190.3 286.5h3.1"/>
<path d="M196.6 286.5h3.2M203 286.5h3.1M209.3 286.5h3.2M215.7 286.5h3.1M222 286.5h3.2M228.4 286.5h3.1M234.7 286.5h3.2M241.1 286.5h3.1M247.4 286.5h3.2M253.8 286.5h3.1M260.1 286.5h3.2M266.5 286.5h3.1"/>
<path d="M272.8 286.5h3.2M279.2 286.5h3.1M285.5 286.5h3.2M291.9 286.5h3.1M298.2 286.5h3.2M304.6 286.5h3.1M310.9 286.5h3.2M317.3 286.5h3.1M323.6 286.5h3.2M330 286.5h3.1M336.3 286.5h3.2M342.7 286.5h3.1"/>
<path d="M349 286.5h3.2M355.4 286.5h3.1M361.7 286.5h3.2M368.1 286.5h3.1M374.4 286.5h3.2M380.8 286.5h3.1M387.1 286.5h3.2M393.5 286.5h3.1M399.8 286.5h3.2M406.2 286.5h3.1M412.5 286.5h3.2M418.9 286.5h3.1"/>
<path d="M425.2 286.5h3.2M431.6 286.5h3.1M437.9 286.5h3.2M444.3 286.5h3.1M450.6 286.5h4.4v2.8M455 292.5v3.1M455 298.8v3.2M487 292.5v3.1M487 298.8v3.2M490.9 286.5h-3.9v2.8M494 286.5h3.2M500.4 286.5h3.2"/>
<path d="M506.7 286.5h3.2M513.1 286.5h3.2M519.4 286.5h3.2M525.8 286.5h3.2M532.1 286.5h3.2M538.5 286.5h3.2M544.8 286.5h3.2M551.2 286.5h3.8v4.3M555 294v3.2M587 293.9v3.2M589.5 286.5h-2.5v4.2M592.7 286.5h3.1"/>
<path d="M599 286.5h3.2M605.4 286.5h3.1M611.7 286.5h3.2M618.1 286.5h6.7M620.5 286.5v4.2M620.5 293.9v3.2M627.9 286.5h3.2M634.3 286.5h4.2M176.3 305.2v3.1M176.3 311.5v3.2M176.3 317.9v3.1M353.8 310.6v3.2"/>
<path d="M353.8 317v3.2M355.5 303.8h-1.7v3.7M358.7 303.8h3.2M365.1 303.8h3.1M371.4 303.8h3.2M377.8 303.8h3.1M384.1 303.8h1.7v3.7M385.8 310.6v3.2M385.8 317v3.2M455 305.2v3.1M455 311.5v3.2M455 317.9v3.1"/>
<path d="M487 305.2v3.1M487 311.5v3.2M487 317.9v3.1M555 300.4v3.1M555 306.7v3.2M555 313.1v3.1M555 319.4v3.2M587 300.2v3.2M587 306.6v3.2M587 312.9v3.2M587 319.3v3.2M620.5 300.2v3.2"/>
<path d="M620.5 306.6v3.2M620.5 312.9v3.2M620.5 319.3v3.2M176.3 324.2v3.2M176.3 330.6v3.1M176.3 336.9v3.2M353.8 323.3v3.2M353.8 329.7v3.2M353.8 336v3.2M385.8 323.3v3.2M385.8 329.7v3.2M385.8 336v3.2"/>
<path d="M455 324.2v3.2M455 330.6v3.1M455 336.9v3.2M487 324.2v3.2M487 330.6v3.1M487 336.9v3.2M555 325.8v3.1M555 332.1v3.2M555 338.5v3.1M587 325.6v4.2h2.5M592.7 329.8h3.1M599 329.8h3.2"/>
<path d="M605.4 329.8h3.1M611.7 329.8h3.2M618.1 329.8h6.7M620.5 325.6v4.2M627.9 329.8h3.2M634.3 329.8h4.2M176.3 343.3v3.1M176.3 349.6v3.2M176.3 356v3.1M353.8 342.4v3.2M353.8 348.7v3.2M353.8 355.1v3.2"/>
<path d="M385.8 342.4v3.2M385.8 348.7v3.2M385.8 355.1v3.2M455 343.3v3.1M455 349.6v3.2M455 356v3.1M487 343.3v3.1M487 349.6v3.2M487 356v3.1M555 357.5v4.3h2.6M555 344.8v3.2M555 351.2v3.1"/>
<path d="M176.3 362.3v3.2M176.3 368.7v3.1M176.3 375v3.2M353.8 361.4v3.2M353.8 367.8v3.2M353.8 374.1v3.2M385.8 361.4v3.2M385.8 367.8v3.2M385.8 374.1v3.2M455 362.3v3.2M455 368.7v3.1M455 375v3.2"/>
<path d="M487 362.3v3.2M487 368.7v3.1M487 375v3.2M560.8 361.8h3.2M567.1 361.8h3.2M573.5 361.8h3.2M579.8 361.8h3.2M586.2 361.8h3.2M592.5 361.8h3.2M598.9 361.8h3.2M605.2 361.8h3.2M611.6 361.8h3.2"/>
<path d="M617.9 361.8h6.9M620.5 361.8v3.2M620.5 368.2v3.2M620.5 374.6v3.1M627.9 361.8h3.2M634.3 361.8h4.2M176.3 381.4v3.1M176.3 387.7v3.2M176.3 394.1v3.1M353.8 380.5v3.2M353.8 386.8v3.2M353.8 393.2v3.2"/>
<path d="M353.8 399.5v3.2M385.8 380.5v3.2M385.8 386.8v3.2M385.8 393.2v3.2M385.8 399.5v3.2M455 381.4v3.1M455 387.7v3.2M455 394.1v3.1M487 381.4v3.1M487 387.7v3.2M487 394.1v3.1M620.5 380.9v3.2"/>
<path d="M620.5 387.3v3.1M620.5 393.6v3.2M620.5 400v3.1M176.3 406.8v2.7h4.6M176.3 400.4v3.2M184.1 409.5h3.2M190.5 409.5h3.1M196.8 409.5h3.2M203.2 409.5h3.1M209.5 409.5h3.2M215.9 409.5h3.1M222.2 409.5h3.2"/>
<path d="M228.6 409.5h3.1M234.9 409.5h3.2M241.3 409.5h3.1M247.6 409.5h3.2M254 409.5h3.1M260.3 409.5h3.2M266.7 409.5h3.1M273 409.5h3.2M279.4 409.5h3.1M285.7 409.5h3.2M292.1 409.5h3.1M298.4 409.5h3.2"/>
<path d="M304.8 409.5h3.1M311.1 409.5h3.2M317.5 409.5h3.1M323.8 409.5h3.2M330.2 409.5h3.1M336.5 409.5h3.2M342.9 409.5h3.1M349.2 409.5h4.6M353.8 405.9v7.9M353.8 416.9v3.2M385.8 409.5h4.5M385.8 405.9v7.9"/>
<path d="M385.8 416.9v3.2M393.4 409.5h3.2M399.8 409.5h3.2M406.1 409.5h3.2M412.5 409.5h3.2M418.8 409.5h3.2M425.2 409.5h3.2M431.5 409.5h3.2M437.9 409.5h3.2M444.2 409.5h3.2M450.6 409.5h4.4M455 400.4v3.2"/>
<path d="M455 406.8v7M455 416.9v3.2M487 400.4v3.2M487 406.8v7M487 416.9v3.2M487 409.5h1.7M491.9 409.5h3.1M498.2 409.5h3.2M504.6 409.5h3.1M510.9 409.5h3.2M517.3 409.5h3.1M523.6 409.5h3.2"/>
<path d="M530 409.5h3.1M536.3 409.5h3.2M542.7 409.5h3.1M549 409.5h3.2M555.4 409.5h3.1M561.7 409.5h3.2M568.1 409.5h3.1M574.4 409.5h3.2M580.8 409.5h3.1M587.1 409.5h3.2M593.5 409.5h3.1M599.8 409.5h3.2"/>
<path d="M606.2 409.5h3.1M612.5 409.5h3.2M620.5 406.3v3.2h-1.6M353.8 423.3v4.2M385.8 423.3v4.2M455 423.3v4.2M487 423.3v4.2"/>
</g>
<path d="M106.5 135.3l34.5 133.2" fill="none" stroke="#b2b2b2" stroke-width=".38"/>
<path d="M766.5 448.6l5.1 3.6-2.2 3.1-5.1-3.5z" fill="#000"/>
<path d="M721 388h100" fill="none" stroke="#959595" stroke-width=".38"/>
<text font-size="9.3" x="759.4" y="574.1">K-15-1-109</text>
<g font-size="7.8">
<text x="725.4" y="35.1">FÖRKLARINGAR</text>
<text x="725.4" y="189.8">FÖRESKRIFTER</text>
<text x="723.7" y="250.3">HÄNVISNINGAR</text>
<text x="741.9" y="402.1">SYSTEMHANDLING</text>
<text x="723.3" y="536.9">SKEVIK, VÄRMDÖ</text>
</g>
<g font-size="5.5">
<text x="727.1" y="45.1">GP = GRUNDPLATTA, SE K-15-6-10</text>
<text x="727.1" y="51.9">U - 20 = 20mm URSPARING FÖR UTVÄNDIG</text>
<text x="727.1" y="58.7">PLATTA</text>
<text x="117.5" y="90.6">A</text>
<text x="194.9" y="103.9">A</text>
<text x="194.9" y="145.9">A</text>
<text x="402.6" y="157.5" transform="rotate(-90 402.6 157.5)">B</text>
<text x="449.2" y="157.5" transform="rotate(-90 449.2 157.5)">B</text>
<text x="725.4" y="197.5">SE RITNING</text>
<text x="791" y="197.5">K-00-0-00</text>
<text x="641.5" y="203.8" transform="rotate(-90 641.5 203.8)">A</text>
<text x="682" y="203.8" transform="rotate(-90 682 203.8)">A</text>
<text x="536" y="210" transform="rotate(-90 536 210)">B</text>
<text x="581.7" y="210" transform="rotate(-90 581.7 210)">B</text>
<text x="117.5" y="233.2">A</text>
<text x="194.3" y="249.1">B</text>
<text x="723.7" y="257.9">FÖRESKRIFTER</text>
<text x="789.4" y="257.9">K-00-0-00</text>
<text x="723.6" y="265.1">PRINCIPDETALJER INKL. TYPDETALJER</text>
<text x="789.4" y="272.4">K-15-6-10</text>
<text x="723.6" y="278.8">PRINCIPDETALJER</text>
<text x="789.4" y="279.2">K-15-6-11</text>
<text x="723.6" y="285.6">UTVÄNDIG TRAPPA</text>
<text x="789.4" y="286">K-15-6-12</text>
<text x="723.6" y="299.2">VA-PLAN</text>
<text x="789.4" y="299.7">R-51-1-01</text>
<text x="194.3" y="301.1">B</text>
<text x="447.8" y="310.6" transform="rotate(-90 447.8 310.6)">B</text>
<text x="493.4" y="310.6" transform="rotate(-90 493.4 310.6)">B</text>
<text x="604.8" y="328.5">B</text>
<text x="345.7" y="353.6" transform="rotate(-90 345.7 353.6)">B</text>
<text x="392.5" y="353.6" transform="rotate(-90 392.5 353.6)">B</text>
<text x="143.6" y="371.9" transform="rotate(-90 143.6 371.9)">A</text>
<text x="182" y="371.9" transform="rotate(-90 182 371.9)">A</text>
<text x="604.8" y="372.3">B</text>
<text x="610.5" y="389.6" transform="rotate(-90 610.5 389.6)">B</text>
<text x="657.5" y="389.6" transform="rotate(-90 657.5 389.6)">B</text>
<text x="306.4" y="403.2">A</text>
<text x="562.8" y="404.7">B</text>
<text x="306.4" y="441.6">A</text>
<text x="562.8" y="440.1">B</text>
<text x="609" y="548.6">SKALA 1:50</text>
<text x="723.3" y="550.6">Grundplan Hus A</text>
<text x="609" y="560.2">0</text>
<text x="629.3" y="560.2">1</text>
<text x="649.2" y="560.2">2</text>
<text x="709" y="560.2">5</text>
<text x="609.3" y="567.5">METER</text>
</g>
<text font-size="5.5" fill="#959595" x="723.3" y="543.3">SKEVIK 1:190</text>
<g font-size="4.2">
<text x="722.9" y="572.9">1:50</text>
<text x="741.7" y="572.9">1:100</text>
</g>
<g font-size="3.9">
<text x="242.3" y="103.2">KANTBALK</text>
<text x="244" y="106.8">UK+28.13</text>
<text x="343.2" y="115.5">KANTBALK</text>
<text x="344.7" y="118.7">UK+28.13</text>
<text x="582.3" y="153.2">VOT</text>
<text x="578.9" y="157.4">UK+28.03</text>
<text x="675.2" y="162.3">KANTBALK</text>
<text x="676.9" y="166.4">UK+28.13</text>
<text x="120" y="181.7" transform="rotate(73 120 181.7)">U-20</text>
<text x="450.5" y="188.7">VOT</text>
<text x="164.6" y="193.5">VOT</text>
<text x="447.4" y="192.7">UK+28.03</text>
<text x="162.1" y="198.1">UK+28.03</text>
<text x="379.3" y="204.9">HISSGROP</text>
<text x="382.1" y="209.7">H=200</text>
<text x="70.6" y="212.1">KANTBALK</text>
<text x="379.8" y="214.6">UK+27.03</text>
<text x="71.9" y="216.1">UK+28.13</text>
<text x="269.5" y="242.4">VOT</text>
<text x="267.1" y="247.1">UK+28.03</text>
<text x="365.3" y="292.9">GP01 H=200</text>
<text x="367.3" y="297.8">UK+28.23</text>
<text x="539.2" y="311.3">UK+28.03</text>
<text x="543.3" y="307.2">VOT</text>
<text x="646" y="307.2">KANTBALK</text>
<text x="647.6" y="311.3">UK+28.13</text>
<text x="133.4" y="322.9">KANTBALK</text>
<text x="135.1" y="327.2">UK+28.13</text>
<text x="492.9" y="357.1">VOT</text>
<text x="490.1" y="360.9">UK+28.03</text>
<text x="392.7" y="382.8">VOT</text>
<text x="389.4" y="386.7">UK+28.03</text>
<text x="509.6" y="399.8">KANTBALK</text>
<text x="511.7" y="404.1">UK+28.13</text>
<text x="384.2" y="437.4">DRÄNERINGSLEDNING ENLIGT YTTRE VA</text>
</g>
<g font-size="3.9" fill="#4c4c4c">
<text x="729" y="473.3">E</text>
<text x="735" y="473.3">ELKONSULT E-TEC AB</text>
<text x="790" y="473.3">073-6655510</text>
<text x="729" y="479.3">G</text>
<text x="735" y="479.3">TREELINE CONSULTING AB</text>
<text x="790" y="479.3">073-0844329</text>
<text x="729" y="485.3">K</text>
<text x="735" y="485.3">KÅVER &amp; MELLIN</text>
<text x="790" y="485.6">072-7326731</text>
<text x="729" y="491.3">L</text>
<text x="735" y="491.3">C.F. MØLLER SVERIGE AB</text>
<text x="790" y="491.3">08-55576000</text>
<text x="729" y="497.3">M</text>
<text x="735" y="497.3">VIKEN MILJÖKONSULT AB</text>
<text x="790" y="497.3">070-6526445</text>
<text x="729" y="503.3">V</text>
<text x="735" y="503.3">DLV AB</text>
<text x="790" y="503.3">076-0224797</text>
<text x="729" y="509.3">VA NIRAS SWEDEN AB</text>
<text x="790" y="509.3">08-50384400</text>
<text x="723.3" y="518.2">24222</text>
<text x="756.3" y="518.2">FE</text>
<text x="790.3" y="518.2">FE</text>
<text x="723.3" y="527.2">2024-11-29</text>
<text x="756.3" y="527.2">ANDERS HEDBERG</text>
</g>
<g font-size="3.2">
<text x="108.3" y="94">K-15-6-12</text>
<text x="186.2" y="107.4">K-15-6-11</text>
<text x="186.2" y="149.1">K-15-6-11</text>
<text x="406" y="167" transform="rotate(-90 406 167)">K-15-6-10</text>
<text x="452.4" y="167" transform="rotate(-90 452.4 167)">K-15-6-10</text>
<text x="636.6" y="203.8" transform="rotate(-90 636.6 203.8)">K-15-6-11</text>
<text x="676.9" y="203.8" transform="rotate(-90 676.9 203.8)">K-15-6-11</text>
<text x="539.4" y="219.5" transform="rotate(-90 539.4 219.5)">K-15-6-10</text>
<text x="584.9" y="219.5" transform="rotate(-90 584.9 219.5)">K-15-6-10</text>
<text x="108.3" y="236.4">K-15-6-12</text>
<text x="184.8" y="252.5">K-15-6-10</text>
<text x="184.8" y="304.3">K-15-6-10</text>
<text x="451.2" y="320.1" transform="rotate(-90 451.2 320.1)">K-15-6-10</text>
<text x="496.6" y="320.1" transform="rotate(-90 496.6 320.1)">K-15-6-10</text>
<text x="604.8" y="323.6">K-15-6-10</text>
<text x="349.1" y="363.1" transform="rotate(-90 349.1 363.1)">K-15-6-10</text>
<text x="395.7" y="363.1" transform="rotate(-90 395.7 363.1)">K-15-6-10</text>
<text x="604.8" y="367.2">K-15-6-10</text>
<text x="147" y="380.6" transform="rotate(-90 147 380.6)">K-15-6-11</text>
<text x="185.2" y="380.6" transform="rotate(-90 185.2 380.6)">K-15-6-11</text>
<text x="605.6" y="389.6" transform="rotate(-90 605.6 389.6)">K-15-6-11</text>
<text x="652.4" y="389.6" transform="rotate(-90 652.4 389.6)">K-15-6-11</text>
<text x="306.4" y="398.3">K-15-6-11</text>
<text x="562.8" y="399.8">K-15-6-11</text>
<text x="306.4" y="436.5">K-15-6-11</text>
<text x="562.8" y="435">K-15-6-11</text>
</g>
<g font-size="2.8" fill="#b2b2b2">
<text x="722.8" y="391.1">Bet.</text>
<text x="745.9" y="391.1">Ändringen avser</text>
<text x="787.6" y="391.1">Datum</text>
<text x="808.7" y="391.1">Sign</text>
<text x="723" y="435.1">Orienteringsfigur</text>
<text x="723.3" y="514.2">Uppdrag.nr.</text>
<text x="756.3" y="514.2">Ritad/konstr. av</text>
<text x="790.3" y="514.2">Handläggare</text>
<text x="723.3" y="523.2">Datum</text>
<text x="756.3" y="523.2">Ansvarig</text>
<text x="723.3" y="565.5">Skala a1</text>
<text x="742.3" y="565.5">Skala a3</text>
<text x="755.6" y="565.5">Nummer</text>
<text x="810.6" y="565.5">Bet.</text>
</g>
<text font-size="2.6" fill="#b2b2b2" x="831.9" y="574" transform="rotate(-90 831.9 574)">FIL: F:\2024\200-299\24222 SKEVIK\K - BYGGKONSTRUKTÖR\K-MODELL\K-DWG\RITNINGSSTÄMPEL.DWG PLOTTAD: 2024-08-26 15:59 AV ANVÄNDARE FEER_KMAB</text>
</svg>
